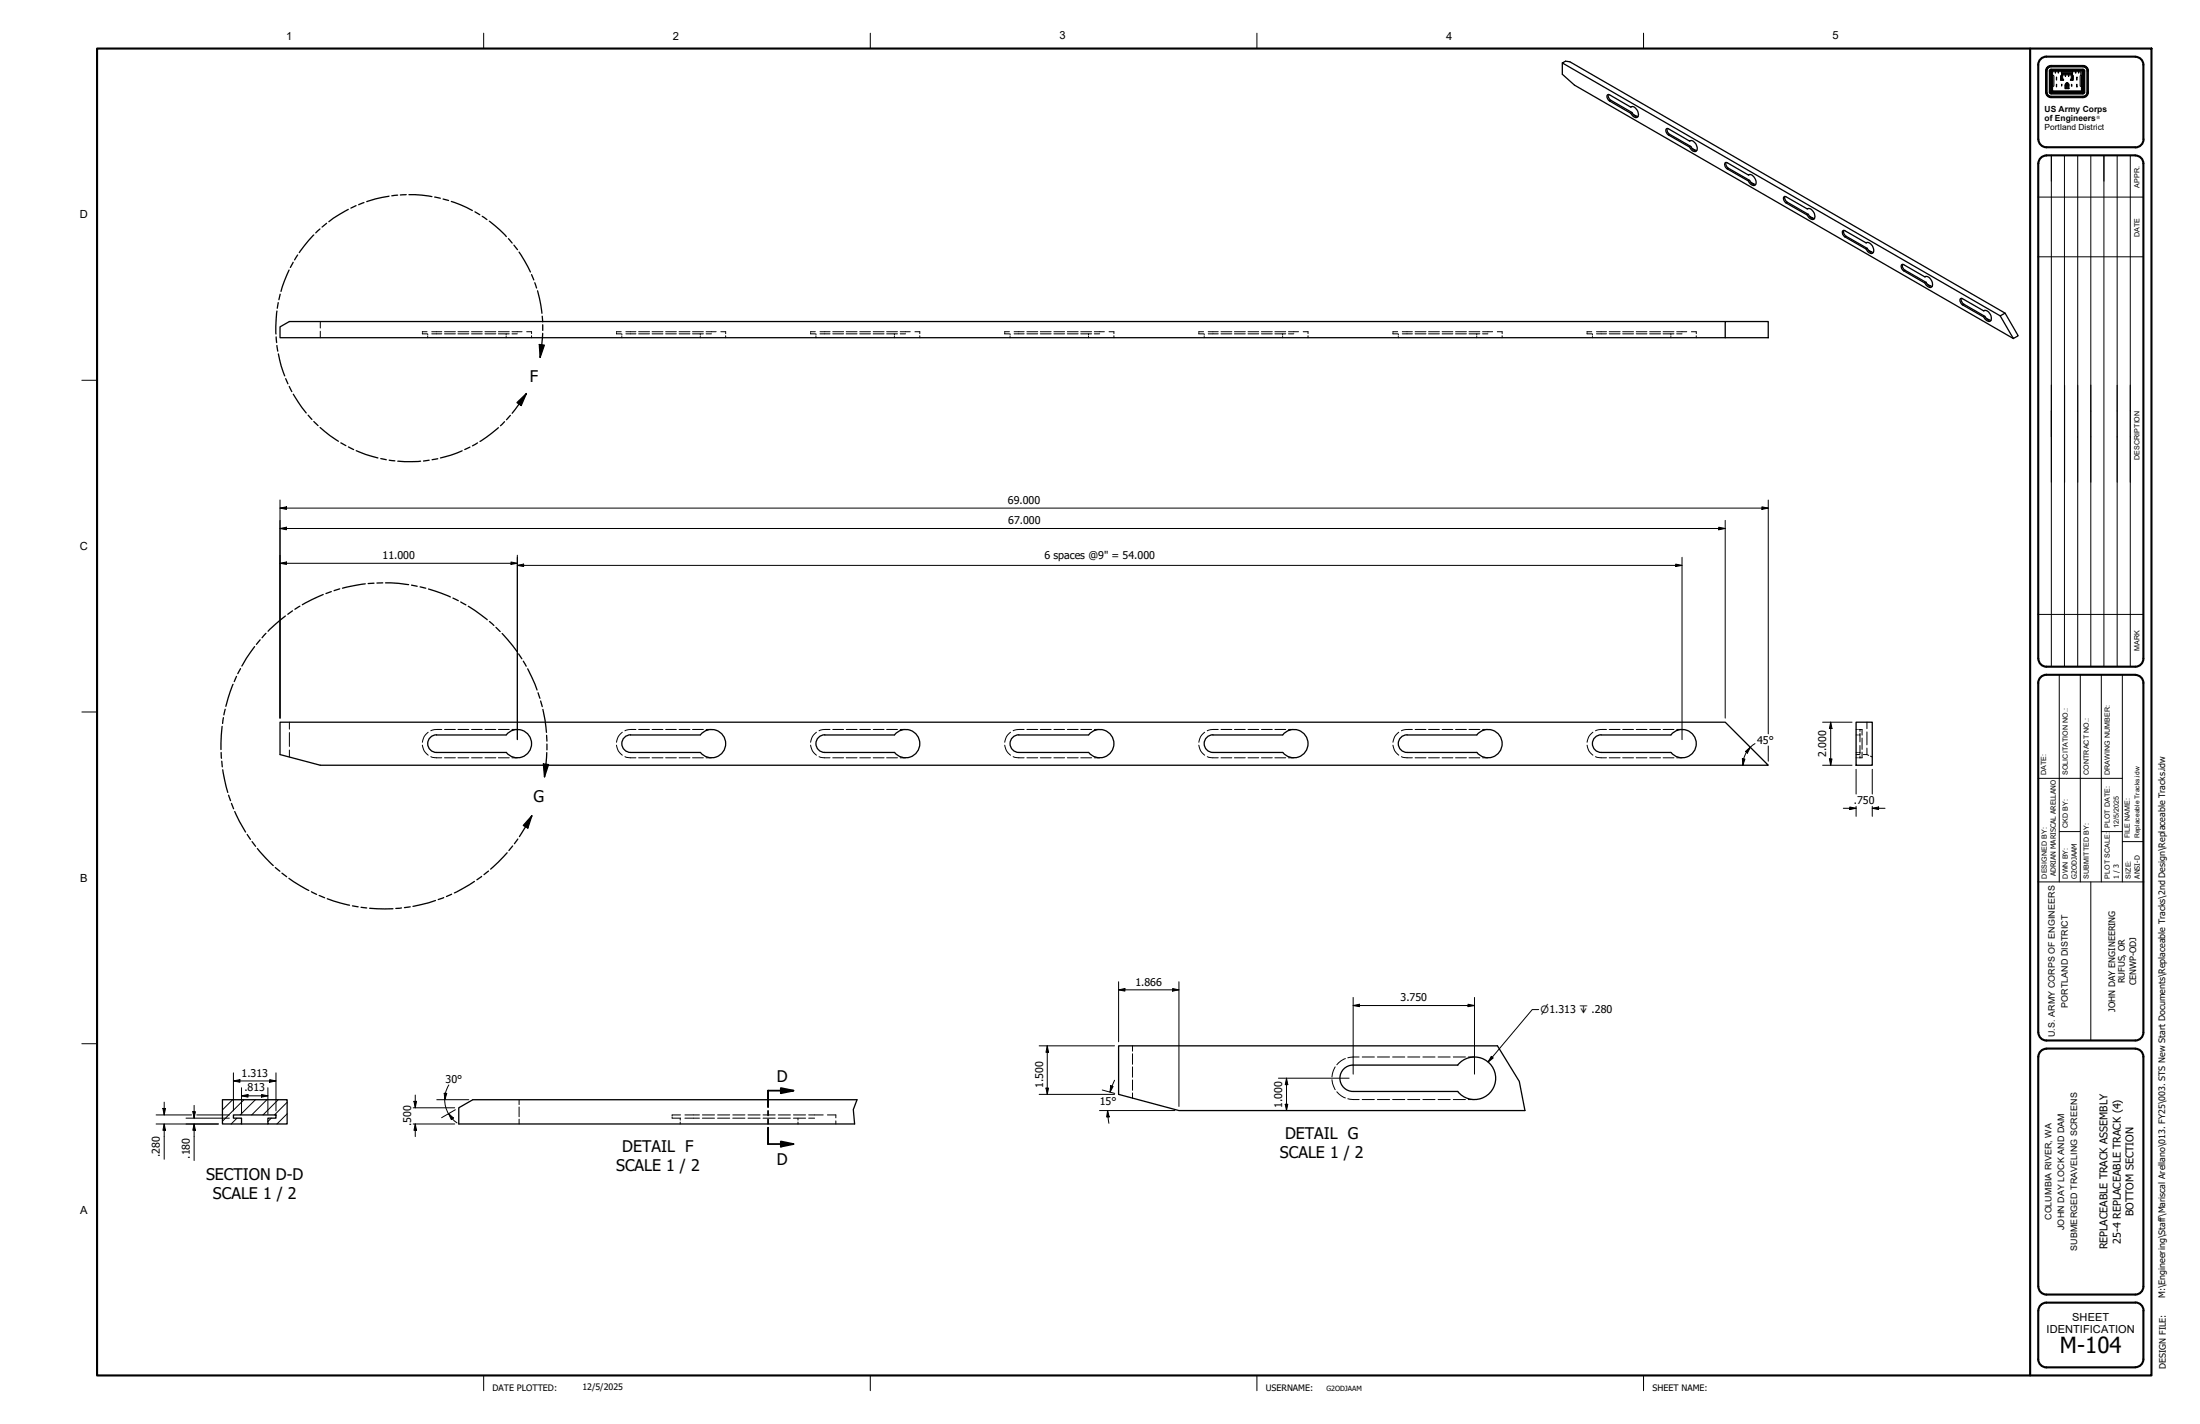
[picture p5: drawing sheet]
<svg xmlns="http://www.w3.org/2000/svg" width="864mm" height="559mm" viewBox="0 0 864 559" stroke-linecap="round" stroke-linejoin="round" font-family="sans-serif">
<!-- layer: Hatch (ANSI) -->
<path d="M91.3 431.5l-4 4M93 438.8l-2.3 2.3M95.8 431.5l-8.5 8.5M100.3 431.5l-6 6M104.8 431.5l-6 6M106.5 438.8l-1.3 1.3M109.2 431.5l-5.9 6M112.7 437.1l-4 4M112.7 432.6l-4.9 4.9" fill="none" stroke="#000" stroke-width=".39"/>
<!-- layer: Hidden (ANSI) -->
<g fill="none" stroke="#000" stroke-width=".39">
<path d="M125.7 126.2v2.5M125.7 130v2.5M165.8 130.7v.3h1.8M167.6 130.2h-1.8v.2M167.9 131v.5M167.9 132v.5M169.5 130.2h3.9M169.5 131h3.9M174.5 130.2h4.3M174.5 131h4.3M179.8 130.2h4.2M179.8 131h4.2"/>
<path d="M185.1 130.2h4.2M185.1 131h4.2M190.4 130.2h4.2M190.4 131h4.2M195.6 130.2h4.3M195.6 131h4.3M198.7 131v.5M198.7 132v.5M201 130.2h3.9M201 131h2.1M206.8 130.2h1.9v.7M208.7 131.8v.7"/>
<path d="M242 130.7v.3h1.8M243.8 130.2h-1.8v.2M244.1 131v.5M244.1 132v.5M245.7 130.2h3.9M245.7 131h3.9M250.7 130.2h4.3M250.7 131h4.3M256 130.2h4.2M256 131h4.2M261.3 130.2h4.2M261.3 131h4.2"/>
<path d="M266.6 130.2h4.2M266.6 131h4.2M271.8 130.2h4.3M271.8 131h4.3M274.9 131v.5M274.9 132v.5M277.2 130.2h3.9M277.2 131h2.1M283 130.2h1.9v.7M284.9 131.8v.7M318.2 130.7v.3h1.8M320 130.2h-1.8v.2"/>
<path d="M320.3 131v.5M320.3 132v.5M321.9 130.2h3.9M321.9 131h3.9M326.9 130.2h4.3M326.9 131h4.3M332.2 130.2h4.2M332.2 131h4.2M337.5 130.2h4.2M337.5 131h4.2M342.8 130.2h4.2M342.8 131h4.2"/>
<path d="M348 130.2h4.3M348 131h4.3M351.1 131v.5M351.1 132v.5M353.4 130.2h3.9M353.4 131h2.1M359.2 130.2h1.9v.7M361.1 131.8v.7M394.4 130.7v.3h1.8M396.2 130.2h-1.8v.2M396.5 131v.5M396.5 132v.5"/>
<path d="M398.1 130.2h3.9M398.1 131h3.9M403.1 130.2h4.3M403.1 131h4.3M408.4 130.2h4.2M408.4 131h4.2M413.7 130.2h4.2M413.7 131h4.2M419 130.2h4.2M419 131h4.2M424.2 130.2h4.3M424.2 131h4.3"/>
<path d="M427.3 131v.5M427.3 132v.5M429.6 130.2h3.9M429.6 131h2.1M435.4 130.2h1.9v.7M437.3 131.8v.7M470.6 130.7v.3h1.8M472.4 130.2h-1.8v.2M472.7 131v.5M472.7 132v.5M474.3 130.2h3.9M474.3 131h3.9"/>
<path d="M479.3 130.2h4.3M479.3 131h4.3M484.6 130.2h4.2M484.6 131h4.2M489.9 130.2h4.2M489.9 131h4.2M495.2 130.2h4.2M495.2 131h4.2M500.4 130.2h4.3M500.4 131h4.3M503.5 131v.5M503.5 132v.5"/>
<path d="M505.8 130.2h3.9M505.8 131h2.1M511.6 130.2h1.9v.7M513.5 131.8v.7M546.8 130.7v.3h1.8M548.6 130.2h-1.8v.2M548.9 131v.5M548.9 132v.5M550.5 130.2h3.9M550.5 131h3.9M555.5 130.2h4.3M555.5 131h4.3"/>
<path d="M560.8 130.2h4.2M560.8 131h4.2M566.1 130.2h4.2M566.1 131h4.2M571.4 130.2h4.2M571.4 131h4.2M576.6 130.2h4.3M576.6 131h4.3M579.7 131v.5M579.7 132v.5M582 130.2h3.9M582 131h2.1"/>
<path d="M587.8 130.2h1.9v.7M589.7 131.8v.7M623 130.7v.3h1.8M624.8 130.2h-1.8v.2M625.1 131v.5M625.1 132v.5M626.7 130.2h3.9M626.7 131h3.9M631.7 130.2h4.3M631.7 131h4.3M637 130.2h4.2M637 131h4.2"/>
<path d="M642.3 130.2h4.2M642.3 131h4.2M647.6 130.2h4.2M647.6 131h4.2M652.8 130.2h4.3M652.8 131h4.3M655.9 131v.5M655.9 132v.5M658.2 130.2h3.9M658.2 131h2.1M664 130.2h1.9v.7M665.9 131.8v.7"/>
<path d="M113.6 283.4v2.7M113.6 287.5v5.4M113.6 294.3v2.8M165.8 292.4l.1 .7a5 5 0 0 0 2.2 3.3M168.1 287.3l-.5 .5a5 5 0 0 0-1.8 3.5M169.1 296.9l1.4 .4 2.9 .1M173.4 286.3a7.7 7.7 0 0 0-4.3 .5M174.5 297.4h4.3M174.5 286.3h4.3M179.8 297.4h4.2M179.8 286.3h4.2M185.1 297.4h4.2"/>
<path d="M185.1 286.3h4.2M190.4 297.4h4.2M190.4 286.3h4.2M195.6 297.4h4.3M195.6 286.3h4.3M201 297.4h2.1M201 286.3h2.1M242 292.4l.1 .7a5 5 0 0 0 2.2 3.3M244.3 287.3l-.5 .5a5 5 0 0 0-1.8 3.5M245.3 296.9l1.4 .4 2.9 .1M249.6 286.3a7.7 7.7 0 0 0-4.3 .5M250.7 297.4h4.3"/>
<path d="M250.7 286.3h4.3M256 297.4h4.2M256 286.3h4.2M261.3 297.4h4.2M261.3 286.3h4.2M266.6 297.4h4.2M266.6 286.3h4.2M271.8 297.4h4.3M271.8 286.3h4.3M277.2 297.4h2.1M277.2 286.3h2.1M318.2 292.4l.1 .7a5 5 0 0 0 2.2 3.3"/>
<path d="M320.5 287.3l-.5 .5a5 5 0 0 0-1.8 3.5M321.5 296.9l1.4 .4 2.9 .1M325.8 286.3a7.7 7.7 0 0 0-4.3 .5M326.9 297.4h4.3M326.9 286.3h4.3M332.2 297.4h4.2M332.2 286.3h4.2M337.5 297.4h4.2M337.5 286.3h4.2M342.8 297.4h4.2M342.8 286.3h4.2M348 297.4h4.3"/>
<path d="M348 286.3h4.3M353.4 297.4h2.1M353.4 286.3h2.1M394.4 292.4l.1 .7a5 5 0 0 0 2.2 3.3M396.7 287.3l-.5 .5a5 5 0 0 0-1.8 3.5M397.7 296.9l1.4 .4 2.9 .1M402 286.3a7.7 7.7 0 0 0-4.3 .5M403.1 297.4h4.3M403.1 286.3h4.3M408.4 297.4h4.2M408.4 286.3h4.2M413.7 297.4h4.2"/>
<path d="M413.7 286.3h4.2M419 297.4h4.2M419 286.3h4.2M424.2 297.4h4.3M424.2 286.3h4.3M429.6 297.4h2.1M429.6 286.3h2.1M470.6 292.4l.1 .7a5 5 0 0 0 2.2 3.3M472.9 287.3l-.5 .5a5 5 0 0 0-1.8 3.5M473.9 296.9l1.4 .4 2.9 .1M478.2 286.3a7.7 7.7 0 0 0-4.3 .5M479.3 297.4h4.3"/>
<path d="M479.3 286.3h4.3M484.6 297.4h4.2M484.6 286.3h4.2M489.9 297.4h4.2M489.9 286.3h4.2M495.2 297.4h4.2M495.2 286.3h4.2M500.4 297.4h4.3M500.4 286.3h4.3M505.8 297.4h2.1M505.8 286.3h2.1M546.8 292.4l.1 .7a5 5 0 0 0 2.2 3.3"/>
<path d="M549.1 287.3l-.5 .5a5 5 0 0 0-1.8 3.5M550.1 296.9l1.4 .4 2.9 .1M554.4 286.3a7.7 7.7 0 0 0-4.3 .5M555.5 297.4h4.3M555.5 286.3h4.3M560.8 297.4h4.2M560.8 286.3h4.2M566.1 297.4h4.2M566.1 286.3h4.2M571.4 297.4h4.2M571.4 286.3h4.2M576.6 297.4h4.3"/>
<path d="M576.6 286.3h4.3M582 297.4h2.1M582 286.3h2.1M623 292.4l.1 .7a5 5 0 0 0 2.2 3.3M625.3 287.3l-.5 .5a5 5 0 0 0-1.8 3.5M626.3 296.9l1.4 .4 2.9 .1M630.6 286.3a7.7 7.7 0 0 0-4.3 .5M631.7 297.4h4.3M631.7 286.3h4.3M637 297.4h4.2M637 286.3h4.2M642.3 297.4h4.2"/>
<path d="M642.3 286.3h4.2M647.6 297.4h4.2M647.6 286.3h4.2M652.8 297.4h4.3M652.8 286.3h4.3M658.2 297.4h2.1M658.2 286.3h2.1M728.6 297.4h.5M728.6 286.3h.5M728.6 288.4h.5M728.6 295.3h.5M728.6 296.1h1.4"/>
<path d="M729.6 297.4h.8M729.6 286.3h.8M729.6 288.4h.5M729.6 295.3h.5M730.1 286.3v.7M730.1 287.7v3.4M730.1 292.5v3.5M730.1 296.7v.7M730.7 286.3h.2v2.2M730.9 295.1v2.3h-.2M730.9 289.6v4.5M732.9 293.6v2.5h-1.4"/>
<path d="M732.9 296.1l.7 .3M732.9 283.4v2.5M732.9 287.2v5.1M734.3 296.7l.6 .4M444.6 410.4v2.1M444.6 413.5v4.1M444.6 418.7v4M524.1 418.7l-.7 1.4-.5 2.5M528.1 415.4a7.4 7.4 0 0 0-3.3 2.4M533.5 414.8l-4.4 .3M534.7 414.8h4.8M540.7 414.8h4.8"/>
<path d="M546.7 414.8h4.7M552.6 414.8h4.7M558.5 414.8h4.8M564.5 414.8h4.8M570.5 414.8h4.7M576.4 414.8h2.4M203.8 431.5v2M203.8 434.4v3.8M203.8 439.2v1.9M263.8 438.3v.5h3.3M267 438.8v.7M267.1 437.5h-3.3v.4"/>
<path d="M268.9 437.5h5.7M268.9 438.8h5.7M275.7 437.5h4.8M275.7 438.8h4.8M281.7 437.5h4.7M281.7 438.8h4.7M287.7 437.5h4.7M287.7 438.8h4.7M293.6 437.5h4.8M293.6 438.8h4.8M299.5 437.5h4.8M299.5 438.8h4.8"/>
<path d="M305.5 437.5h4.8M305.5 438.8h4.8M311.5 437.5h4.7M311.5 438.8h4.7M313.2 438.8v.7M317.4 437.5h5.8M317.4 438.8h2.4M324.8 437.5h3.3v1.2M328.1 439.9v1.2M444.6 423.8v4.1M444.6 428.9v2.1M522.9 423.7l.1 1.3 1.1 2.6"/>
<path d="M524.8 428.4a7.4 7.4 0 0 0 3.3 2.4M529.1 431.2l4.4 .3M534.7 431.5h4.8M540.7 431.5h4.8M546.7 431.5h4.7M552.6 431.5h4.7M558.5 431.5h4.8M564.5 431.5h4.8M570.5 431.5h4.7M576.4 431.5h2.4M267 440.3v.8M313.2 440.3v.8"/>
</g>
<!-- layer: Visible (ANSI) -->
<g fill="none" stroke="#000" stroke-width=".51">
<path d="M613.3 24.7v4.4l4.7 4.3 172.3 99.4M631.4 37.1v1.1l.7 1 8.5 4.9M640.1 42a2.43 2.43 0 0 1 3 2.6 1.23 1.23 0 0 1-.8 1.6 1.23 1.23 0 0 1-1.5-.9l-.7-.8M640.5 41.8l-.4 .2-8.3-4.8a.81 .81 0 0 0-1 .3 .81 .81 0 0 0 .2 1.1l.8 1 8.3 4.9M640.6 44.1l1.3 1.6M640.6 44.1l-.5 .4M641 44.8l2 .9M654.5 50.4l.1 1.4 .6 .8 8.5 4.9M663.3 55.4a2.13 2.13 0 0 1 2.8 1.9 1.33 1.33 0 0 1-.3 2.1 1.33 1.33 0 0 1-2-.7l-.5-1M663.5 55.2l-.2 .2-8.4-4.9a.81 .81 0 0 0-1 .4 .81 .81 0 0 0 .2 1l.8 1.1 8.4 4.7 .4-.2M663.7 57.5l1.3 1.5M664.1 58.2l2 .9"/>
<path d="M677.5 63.8v1l.8 1.1 8.5 4.9M686.4 68.7a2.13 2.13 0 0 1 2.8 1.9 1.24 1.24 0 0 1 .1 1.6 1.24 1.24 0 0 1-1.6 .4l-.8-.6-.5-.9M686.6 68.5l-.2 .2-8.3-4.8a.75 .75 0 0 0-1 .1 .75 .75 0 0 0 0 1l1 1.3 8.3 4.8 .4-.3M686.8 70.8l1.3 1.5M687.3 71.5l1.9 .9M700.7 77.1v1.1l.7 1 8.5 4.9M709.4 82a2.74 2.74 0 0 1 3 3.2 1.11 1.11 0 0 1-.9 1 1.11 1.11 0 0 1-1.2-.6l-.9-1.2M709.7 81.9l-.3 .1-8.3-4.8a.81 .81 0 0 0-1.1 .3 .81 .81 0 0 0 .3 1.1l.8 1 8.3 4.8 .5-.3M709.9 84.1l1.3 1.6M710.3 84.8l2 .9M723.8 90.4v1.4l.7 .8 8.5 4.9M732.5 95.3a2.72 2.72 0 0 1 3 3.3 1.13 1.13 0 0 1-.9 .9 1.13 1.13 0 0 1-1.2-.6l-.9-1.2"/>
<path d="M732.8 95.2l-.3 .1-8.3-4.7a.73 .73 0 0 0-.9 .1 .73 .73 0 0 0 0 .9l.9 1.4 8.3 4.7 .5-.2M733 97.5l1.3 1.5M733.4 98.2l1.9 .9M746.8 103.8v1l.8 1.1 8.5 4.9M755.6 108.6a2.66 2.66 0 0 1 3 3.3 1.09 1.09 0 0 1-1 1 1.09 1.09 0 0 1-1.1-.7l-.9-1.1M755.9 108.5l-.3 .1-8.3-4.7a.72 .72 0 0 0-1 .1 .72 .72 0 0 0 .1 1l.9 1.3 8.3 4.8 .5-.3M756.1 110.8l1.3 1.5M756.5 111.5l1.9 .9M769.9 117.1v1.1l.8 1.1 8.4 4.8M677.2 126.2h16.9v6.3h-16.9zM677.2 126.2h-563.6l-3.7 2.1v4.2h567.3M778.7 122a2.66 2.66 0 0 1 3 3.2 1.09 1.09 0 0 1-.9 1 1.09 1.09 0 0 1-1.2-.7l-.9-1.1"/>
<path d="M779 121.9l-.3 .1-8.3-4.8a.78 .78 0 0 0-1.1 .3 .78 .78 0 0 0 .3 1.1l.8 1 8.3 4.8 .4-.3M779.1 124.1l1.4 1.6M779.6 124.8l1.9 .9M785.2 124l1.9-1.1 5.1 8.9-1.9 1zM787.1 122.9l-170.8-98.6-1.7-.3-1.3 .7 171.9 99.3M109.9 283.4h567.3l16.9 16.9h-568.4l-15.8-4.2zM171.4 288.4a3.5 3.5 0 0 0-3.5 3.4 3.5 3.5 0 0 0 3.4 3.5h27.4a5.6 5.6 0 0 0 8.2 .6 5.6 5.6 0 0 0 0-8.2 5.6 5.6 0 0 0-8.2 .7h-27.4M247.5 288.4h27.4M247.5 295.3h27.4M247.6 288.4a3.5 3.5 0 0 0-3.5 3.4 3.5 3.5 0 0 0 3.5 3.5M274.9 288.4a5.6 5.6 0 0 1 8.2-.7 5.6 5.6 0 0 1 0 8.2 5.6 5.6 0 0 1-8.2-.6M323.8 288.4a3.5 3.5 0 0 0-3.5 3.4 3.5 3.5 0 0 0 3.5 3.5h27.3a5.6 5.6 0 0 0 8.1 .7 5.6 5.6 0 0 0 .1-8.2 5.6 5.6 0 0 0-8.2 .6h-27.4"/>
<path d="M399.9 288.4h27.4M400 288.4a3.5 3.5 0 0 0-3.5 3.4 3.5 3.5 0 0 0 3.5 3.5h27.3M427.3 288.4a5.6 5.6 0 0 1 8.2-.7 5.6 5.6 0 0 1 0 8.2 5.6 5.6 0 0 1-8.2-.6M476.2 288.4a3.5 3.5 0 0 0-3.5 3.4 3.5 3.5 0 0 0 3.5 3.5h27.3a5.6 5.6 0 0 0 8.1 .7 5.6 5.6 0 0 0 .1-8.2 5.6 5.6 0 0 0-8.2 .6h-27.4M552.3 288.4h27.4M552.4 288.4a3.5 3.5 0 0 0-3.5 3.4 3.5 3.5 0 0 0 3.5 3.5h27.3M579.7 288.4a5.6 5.6 0 0 1 8.2-.7 5.6 5.6 0 0 1 0 8.2 5.6 5.6 0 0 1-8.2-.6M628.5 288.4h27.4M628.6 288.4a3.5 3.5 0 0 0-3.5 3.4 3.5 3.5 0 0 0 3.5 3.5h27.3M655.9 288.4a5.6 5.6 0 0 1 8.2-.7 5.6 5.6 0 0 1 0 8.2 5.6 5.6 0 0 1-8.2-.6M728.6 283.4h6.3v16.9h-6.3zM531.1 418a5.2 5.2 0 0 0-5.1 5.1 5.2 5.2 0 0 0 5.1 5.2"/>
<path d="M531.2 418h41a8.4 8.4 0 0 1 12.2-1 8.4 8.4 0 0 1 0 12.3 8.4 8.4 0 0 1-12.2-1h-41M587.8 410.4h-148.7v19.1l23.7 6.3h135.8M87.3 431.5h25.4v9.6h-7.5v-2.3h3.1v-1.3h-16.7v1.3h3.2v2.3h-7.5zM336.4 431.5h-150.8l-5.5 3.2v6.4h155.4M94.8 441.1h10.4"/>
</g>
<!-- layer: Visible Narrow (ANSI) -->
<g fill="none" stroke="#000" stroke-width=".39">
<path d="M632.3 39.4l-.5 .2M642.2 45.5l-.3 .2M655.4 52.7l-.5 .3M665.3 58.9l-.3 .1M678.5 66l-.4 .3M688.4 72.2l-.3 .1M701.6 79.4l-.5 .2M711.5 85.5l-.3 .2M724.7 92.7l-.5 .3M734.6 98.8l-.3 .2M747.8 106l-.5 .3M757.7 112.1l-.3 .2"/>
<path d="M770.9 119.4l-.5 .2M780.7 125.5l-.2 .2"/>
</g>
<!-- layer: Break Line (ANSI) -->
<path d="M587.8 410.4l8.6 14 2.2 11.4M336.4 431.5l-1.4 3.9 .5 5.7" fill="none" stroke="#000" stroke-width=".51"/>
<!-- layer: Detail Boundary (ANSI) -->
<g fill="none" stroke="#000" stroke-width=".51">
<path d="M142.9 79.5l-2.1 .8M152.7 77l-5.3 1-3.4 1.1M156.1 76.6l-2.3 .2M159.4 76.4l-2.2 .1M160.5 76.4l5.1 .2 3.9 .6M170.6 77.3l2.2 .5M173.9 78.1l2.2 .6M177.2 79.1l3.6 1.3 4.6 2.2M123.2 92.2l-2.1 2.2-3.6 4.7M125.6 89.9l-1.6 1.5M128.2 87.6l-1.8 1.5M136.7 82.2l-5.9 3.5-1.7 1.3"/>
<path d="M139.8 80.7l-2.1 1M186.4 83.1l1.9 1.2M189.3 84.9l1.8 1.3M192.1 86.8l4.1 3.4 2.6 2.6M199.6 93.7l1.4 1.7M201.7 96.2l1.4 1.8M203.8 98.9l4.4 7.8M109.2 118.7l-.4 2.3M110 115.4l-.5 2.2M113.5 106l-1.8 4.1-1.4 4.3M115.1 102.9l-1.1 2.1M116.8 100.1l-1.2 1.9"/>
<path d="M208.7 107.8l.8 2.1M209.9 110.9l.7 2.1M211 114.1l1.7 8.8M108.4 132.2l.2 2.2M108.7 135.6l.3 2.2M108.7 122l-.4 9.1M109.3 138.9l1.1 4.7 1.4 3.9M211.7 135.2l2 .2-1.7 4.9zM212.9 124.1l.1 2.2M213 127.4v2.3M213 130.8l-1 9.5M112.1 148.6l.9 2"/>
<path d="M113.5 151.6l1.1 2.1M115.1 154.7l5.1 7.4M202.9 158l3.7-3.6-2 4.7zM206.6 154.4l-5.6 7.8M121 162.9l1.4 1.7M123.2 165.4l1.6 1.6M125.7 167.8l3.9 3.2 3.2 2.2M133.8 173.8l2 1.1M136.8 175.4l2 1M139.8 176.8l3.6 1.5 4.9 1.4M149.5 180l2.1 .4M181.4 176.9l-4.4 1.7-4.1 1.1"/>
<path d="M184.5 175.5l-2.1 .9M187.5 173.8l-2 1.1M195.6 167.8l-7.2 5.4M198.1 165.5l-1.6 1.6M200.3 163l-1.5 1.7M152.8 180.6l2.2 .2M156.1 181h9M168.5 180.6l-2.3 .3M171.8 180l-2.2 .4M114.8 239.7l-1.8 1.3M117.7 237.9l-1.9 1.2M126.9 233.3l-8.2 4"/>
<path d="M130 232.2l-2 .7M133.3 231.1l-2.2 .7M143.4 229.1l-9 1.7M146.8 228.9l-2.3 .1M150.2 228.7l-2.2 .1M151.3 228.7l5.2 .2 3.9 .5M161.5 229.6l2.3 .5M164.9 230.3l2.2 .5M168.2 231.1l8.6 3.2M177.8 234.7l2.1 1M180.8 236.2l2.1 1.2M183.8 237.9l7.5 5.3"/>
<path d="M99.9 253.7l-5 7.7M102.1 251.1l-1.5 1.8M104.4 248.5l-1.5 1.8M112 241.7l-6.8 6M192.2 243.9l1.7 1.5M194.7 246.2l1.6 1.6M197.1 248.6l5.8 7.1M203.6 256.6l1.3 1.9M205.4 259.5l1.2 1.9M88.4 278.3l-.5 2.2M91.5 268.5l-2.9 8.7M92.8 265.4l-.9 2.1"/>
<path d="M94.4 262.4l-1.1 2M207.1 262.4l3.7 8.4M211.2 271.8l.8 2.2M212.2 275.1l.7 2.2M213.1 278.4l1.4 9M86.8 295.3l.1 2.3M87.1 298.7l.1 2.2M87.2 285.1l-.5 9M87.7 281.6l-.3 2.3M213.3 299.8l2 .2-1.6 4.9zM214.6 288.5l.1 2.3M214.6 295.3l-.9 9.6"/>
<path d="M214.7 292v2.3M87.4 302.1l2 8.9M89.7 312l.8 2.2M90.9 315.3l.8 2.1M92.1 318.5l4.3 8M97 327.5l1.3 1.9M98.9 330.3l1.4 1.8M101 333l6.3 6.7M199.1 334.6l-6.5 6.5M201.2 332l-1.4 1.8M203.3 329.2l-1.4 1.9M208.8 320.1l-1.6 4.8-1.8-1z"/>
<path d="M208.8 320.1l-4.9 8.2M108.1 340.4l1.8 1.5M110.7 342.6l1.8 1.4M113.4 344.7l7.8 4.7M122.2 349.9l2.1 1.1M125.3 351.4l2.1 .9M128.5 352.7l8.7 2.5M138.4 355.5l2.2 .4M141.7 356l2.3 .3M145.1 356.4l9.1 .2M157.6 356.3l-2.2 .2M161 355.9l-2.3 .3"/>
<path d="M170.9 353.4l-8.8 2.3M174.2 352.2l-2.2 .8M177.3 350.9l-2 .9M186.2 345.9l-7.8 4.5M189 343.9l-1.8 1.3M191.8 341.8l-1.8 1.4"/>
</g>
<g fill="#000">
<path d="M211.7 135.2l2 .2-1.7 4.9z" fill-rule="evenodd"/>
<path d="M202.9 158l3.7-3.6-2 4.7z" fill-rule="evenodd"/>
<path d="M213.3 299.8l2 .2-1.6 4.9z" fill-rule="evenodd"/>
<path d="M208.8 320.1l-1.6 4.8-1.8-1z" fill-rule="evenodd"/>
</g>
<!-- layer: Section Line (ANSI) -->
<path d="M301.5 435.9v1.8M301.5 439.2v1.8M306.5 427l5 1-5 1zM311.5 428h-10v6.4M301.5 442.5v6.4h10M306.5 447.9l5 1-5 1.1z" fill="none" stroke="#000" stroke-width=".7"/>
<g fill="#000">
<path d="M306.5 427l5 1-5 1z" fill-rule="evenodd"/>
<path d="M306.5 447.9l5 1-5 1.1z" fill-rule="evenodd"/>
</g>
<!-- layer: Castle -->
<g fill="none" stroke="#000" stroke-width=".39">
<path d="M803 36.2l.6 1.5 1.5 .7M803 27.8v8.4M803.1 27.8v8.4M803.1 36.2l.6 1.4 1.4 .6M803.3 27.8v8.9l.9 1.1 .9 .2M803.4 27.8l.1 8.8 .8 1.1 .8 .2M803.6 27.8v8.4l.3 .9 1.2 .6M804.4 27.8v8.4l.2 .5 .5 .2M804.5 27.8v8.4l.6 .6M804.7 27.8v8.4l.4 .4M804.9 27.8v8.4l.2 .2M805.1 27.8v8.5"/>
<path d="M805.1 27.7v.1M805.1 27.6l-.2 .2M805.1 27.4l-.4 .4M805.1 27.2l-.6 .6M805.1 27.1l-.5 .2-.2 .5M805.1 26.3l-.9 .3-.6 1.2M805.1 26.1l-1.2 .5-.5 1.2M805.1 26l-1.3 .5-.5 1.3M805.1 25.8l-1.4 .6-.6 1.4M805.1 25.7l-1.5 .6-.6 1.5M805.2 27.7l12.6 .1M805.2 27.6h12.5l.2 .2"/>
<path d="M805.2 27.4h12.5l.4 .4M805.2 27.2h12.5l.6 .6M805.2 27.1h12.5l.5 .2 .2 .5M805.2 26.3h12.5l1.2 .6 .3 .9M805.2 26.1h12.5l1.2 .5 .5 1.2M805.2 26h12.5l1.3 .5 .5 1.3M805.2 25.8l13 .1 1.2 .9 .3 1M805.2 25.7h13l1.3 1 .3 1.1M805.2 38.2h12.4M805.3 27.8v8.3h12.2v-8.3M805.4 27.8v8.1h11.9v-8.1M805.5 27.7h3.7l-.3 3.6h.9l-.3-.6v-1.6h3.7l-.2 2.2h.8l-.2-3.5h3.7v1.5l-.3 .5v4l.4 .3v1.7h-11.8l.2-6-.3-.5z"/>
<path d="M805.6 29.7v4.2M805.8 28.1h1v.6l.1-.6h1v.6l.1-.6h1.2l-.3 3.5h1.2v-.5l-.4-.2v-1.5h1v.6l.1-.6h1.2v.6l.1-.6h1v1.5l-.4 .7h1.1l-.2-3.5h1.1v.6l.2-.6h1v.6l.1-.6h.8l-.3 5.7 .6 .2v1.7h-11.3v-1.6l.5-.4v-3.9l-.5-.4zM805.8 29.8v4M807.2 33.1l.1 1zM807.2 30.3l.1 1.1zM809.2 29.8v1.3h.3l-.3-.2M809.2 33.1l.2 .7zM809.5 28.1h3.8M809.5 29h3.8M809.5 28.8h3.8M809.5 28.7h3.8M809.5 28.6h3.8"/>
<path d="M809.5 28.3h3.8M809.5 28h3.8M810.6 33.3h1.6v1.5h-1.6zM810.6 33.3a.81 .81 0 0 1 .9-.9 .81 .81 0 0 1 .7 1M810.8 33.3v1.5M811 33.3v1.5M811.1 34.8l.1-1.5 .2-.4 .3 1.9M811.4 32.8l.4 .6v1.4M811.4 32.5l-.6 .8M811.4 32.6l.6 .5v1.7M811.4 32.7l-.4 .6M811.5 33.4l-.1 1.4"/>
<path d="M813.1 33.1l.2 .7zM813.6 29.8v1.3h-.4l.4-.2M815.1 30.3l.2 1.1zM815.1 33.1l.2 1zM817.1 29.8v4M817.2 29.7v4.2M817.8 27.8v8.5h-12.6M817.9 27.8v8.4M817.9 36.2l-.2 .2h-12.5M818.1 27.8l-.2 8.7-12.7 .1M818.2 27.8v8.4M818.3 36.2l-.6 .6h-12.5"/>
<path d="M818.4 27.8v8.4l-.2 .5-.5 .2h-12.5M819.2 27.8v8.4l-.6 1.2-.9 .3h-12.5M819.3 27.8v8.4M819.4 36.2l-.5 1.2-1.2 .5h-12.5M819.5 27.8v8.4l-.2 .9-.7 .7-.9 .2h-12.5M819.7 27.8l-.1 8.9-.9 1.2-1 .3M819.8 27.8v8.4l-.3 1.1-.7 .8-1.1 .3h-12.5"/>
</g>
<!-- layer: 0 -->
<path d="M38.1 19h806.4v520.8h-806.4zM796.9 19v520.8" fill="none" stroke="#000" stroke-width=".83"/>
<!-- layer: G-ANNO-TTLB -->
<g fill="none" stroke="#000" stroke-width=".39">
<path d="M189.9 13v6M341.6 13v6M493.4 13v6M645.2 13v6M805.2 61v10.1M825.9 61v10.1M32.1 149.2h6M805.2 151.1v20.3M810.5 151.1v38.1M815.6 151.1v38.1M820.7 151.1v38.1M831.1 151.1v38.1"/>
<path d="M836.2 151.1v38.1M805.2 161.3v27.9M32.1 279.4h6M808.4 264.8v81.3M816.6 264.8v81.3M824.9 264.8v81.3M833.1 264.8v81.3M808.4 326.3h8.2M824.9 326.3h8.2M833.1 330.3h8.3M799.9 346.1h41.7M820.7 346.1v62.2"/>
<path d="M32.1 409.6h6M189.9 539.8v5.9M341.6 539.8v5.9M493.4 539.8v5.9M645.2 539.8v5.9"/>
</g>
<g fill="none" stroke="#000" stroke-width=".83">
<path d="M803.3 22.2h34.9M803.3 22.2a3.2 3.2 0 0 0-3.2 3.2v29.2M838.2 22.3a3.1 3.1 0 0 1 3.2 3.1v29.2M800.2 54.6a3.1 3.1 0 0 0 3.1 3.2M841.4 54.6a3.2 3.2 0 0 1-3.2 3.2h-34.9M800.1 64.1v194.3M803.3 61h34.9M803.3 61a3.1 3.1 0 0 0-3.1 3.2M838.2 61a3.1 3.1 0 0 1 3.2 3.2v194.2a3.1 3.1 0 0 1-3.2 3.2h-34.9M800.2 258.5a3.1 3.1 0 0 0 3.1 3.1M803.3 264.8h34.9M803.3 264.8a3.2 3.2 0 0 0-3.2 3.2v137.1"/>
<path d="M838.2 264.9a3.1 3.1 0 0 1 3.2 3.1v137.1M800.1 414.7v90.1M800.2 405.2a3.1 3.1 0 0 0 3.1 3.1M803.3 411.5h34.9M803.3 411.5a3.1 3.1 0 0 0-3.1 3.2M838.2 411.5a3.1 3.1 0 0 1 3.2 3.2M841.4 405.2a3.1 3.1 0 0 1-3.2 3.1h-34.9M841.4 414.7v90.2a3.1 3.1 0 0 1-3.2 3.1h-34.9M800.1 514.3v19.1a3.2 3.2 0 0 0 3.2 3.2M800.2 504.9a3.1 3.1 0 0 0 3.1 3.1M803.3 511.2h34.9M803.3 511.2a3.1 3.1 0 0 0-3.1 3.1"/>
<path d="M838.2 511.1a3.1 3.1 0 0 1 3.2 3.2v19.1a3.1 3.1 0 0 1-3.2 3.1M803.3 536.6h34.9"/>
</g>
<!-- layer: G-ANNO-TTBL -->
<path d="M800.1 77.3h41.3M805.2 61v200.6M810.4 61v200.6M815.6 61v200.6M820.7 61v200.6M825.9 61v200.6M831.1 61v200.6M836.2 61v200.6M799.9 100.8h41.3M799.9 241.1h41.3M800.1 305.4h33" fill="none" stroke="#000" stroke-width=".39"/>
<!-- layer: Dimension (ANSI) -->
<g fill="none" stroke="#000" stroke-width=".39">
<path d="M109.9 199.4l2.6-.5v1zM109.9 196.2v85.6M109.9 199.4h584.2M691.6 198.9l2.5 .5-2.5 .5zM694.1 196.2v91.8M109.9 207.4l2.6-.5v1zM109.9 207.4h567.3M203.1 217.9v72.4M660.3 218.7v71.6M674.7 206.9l2.5 .5-2.5 .5zM677.2 204.2v77.6M109.9 221l2.6-.5v1z"/>
<path d="M109.9 221h93.2M200.6 220.5l2.5 .5-2.5 .5zM203.1 221.9l2.4-.5v.9zM203.1 221.9h457.2M657.8 221.4l2.5 .5-2.5 .4zM684 297.8l1 .1-.9 2.4zM685.2 294.9l1.9-1.7-1.2 2.3zM688.9 291.8l-1.8 1.4-1.6 2-1 2.6-.4 2.5M694.1 292.7v6M715.5 283.4h11.5M718.1 297.8h1l-.5 2.5zM718.6 283.4l.5 2.5h-1z"/>
<path d="M718.6 283.4v16.9M715.5 300.3h11.5M723.6 317.2h5M726.1 316.7l2.5 .5-2.5 .5zM728.6 301.9v9.7M728.6 316.4v4M734.9 317.2l2.5-.5v1zM734.9 317.2h5.1M734.9 301.9v9.7M734.9 316.4v4M439.1 388.4l2.5-.5v1zM439.1 388.4h23.7"/>
<path d="M439.1 385.3v23.5M460.3 387.9l2.5 .5-2.5 .5zM462.8 385.3v48.9M531.2 394.6l2.5-.5v.9zM531.2 394.6h47.6M531.2 391.4v30.1M576.3 394.1l2.5 .5-2.5 .4zM578.8 391.4v30.1M407.9 410.4h29.6M411.1 410.4l.5 2.5h-1zM411.1 410.4v19.1M61.3 437.5h13.9"/>
<path d="M63.9 435h1.1l-.5 2.5zM64.5 432.5v5M73 438.8h17M75.7 436.2h1l-.5 2.6zM76.2 433.8v5M77.2 437.5h12.8M91.6 424.2l2.6-.5v1zM91.6 424.2h16.7M91.6 421v14.9M94.8 430l2.5-.5v1zM94.8 430h10.4M94.8 426.8v10.4"/>
<path d="M102.7 429.5l2.5 .5-2.5 .5zM105.2 426.8v10.4M105.9 423.7l2.4 .5-2.4 .5zM108.3 421v14.9M162.2 434.7h16.3M162.5 432.2h1l-.5 2.5zM163 429.7v5M171.4 431.5h12.6M174.4 429l1 .1-.8 2.4zM176.1 437l1.9 1.7-.8 .7zM176.2 425.7l-1.2 2.7-.4 3.1a11 11 0 0 0 1.4 5.5l1.5 2 1.9 1.7M178.8 435.5l-5.4 3.1"/>
<path d="M407.9 429.5h29.6M410.6 427h1l-.5 2.5zM431.6 435.8h29.6M432.7 427.7l4.9 1.4M434.8 435.8l.6 2.5h-1zM434.8 435.8l.1 2.5M435 438.3l.3 2.5M436 426l.9 .3-1.2 2.3zM437.5 423.9l-1.8 4.7M501.8 423.1h27.8M504.5 433.3h1l-.5 2.5zM505 423.1l.5 2.5h-1z"/>
<path d="M505 423.1v12.7M61.3 441.1h24.4M64.5 441.1l.5 2.4h-1.1zM64.5 441.1v13.8M76.2 441.1l.5 2.4h-1zM76.2 441.1v14.3M162.2 441.1h16.3M163 441.1l.5 2.4h-1zM163 441.1v4.9"/>
</g>
<g fill="#000">
<path d="M109.9 199.4l2.6-.5v1z" fill-rule="evenodd"/>
<path d="M691.6 198.9l2.5 .5-2.5 .5z" fill-rule="evenodd"/>
<path d="M109.9 207.4l2.6-.5v1z" fill-rule="evenodd"/>
<path d="M674.7 206.9l2.5 .5-2.5 .5z" fill-rule="evenodd"/>
<path d="M109.9 221l2.6-.5v1z" fill-rule="evenodd"/>
<path d="M200.6 220.5l2.5 .5-2.5 .5z" fill-rule="evenodd"/>
<path d="M203.1 221.9l2.4-.5v.9z" fill-rule="evenodd"/>
<path d="M657.8 221.4l2.5 .5-2.5 .4z" fill-rule="evenodd"/>
<path d="M684 297.8l1 .1-.9 2.4z" fill-rule="evenodd"/>
<path d="M685.2 294.9l1.9-1.7-1.2 2.3z" fill-rule="evenodd"/>
<path d="M718.1 297.8h1l-.5 2.5z" fill-rule="evenodd"/>
<path d="M718.6 283.4l.5 2.5h-1z" fill-rule="evenodd"/>
<path d="M726.1 316.7l2.5 .5-2.5 .5z" fill-rule="evenodd"/>
<path d="M734.9 317.2l2.5-.5v1z" fill-rule="evenodd"/>
<path d="M439.1 388.4l2.5-.5v1z" fill-rule="evenodd"/>
<path d="M460.3 387.9l2.5 .5-2.5 .5z" fill-rule="evenodd"/>
<path d="M531.2 394.6l2.5-.5v.9z" fill-rule="evenodd"/>
<path d="M576.3 394.1l2.5 .5-2.5 .4z" fill-rule="evenodd"/>
<path d="M411.1 410.4l.5 2.5h-1z" fill-rule="evenodd"/>
<path d="M63.9 435h1.1l-.5 2.5z" fill-rule="evenodd"/>
<path d="M75.7 436.2h1l-.5 2.6z" fill-rule="evenodd"/>
<path d="M91.6 424.2l2.6-.5v1z" fill-rule="evenodd"/>
<path d="M94.8 430l2.5-.5v1z" fill-rule="evenodd"/>
<path d="M102.7 429.5l2.5 .5-2.5 .5z" fill-rule="evenodd"/>
<path d="M105.9 423.7l2.4 .5-2.4 .5z" fill-rule="evenodd"/>
<path d="M162.5 432.2h1l-.5 2.5z" fill-rule="evenodd"/>
<path d="M174.4 429l1 .1-.8 2.4z" fill-rule="evenodd"/>
<path d="M176.1 437l1.9 1.7-.8 .7z" fill-rule="evenodd"/>
<path d="M410.6 427h1l-.5 2.5z" fill-rule="evenodd"/>
<path d="M434.8 435.8l.6 2.5h-1z" fill-rule="evenodd"/>
<path d="M436 426l.9 .3-1.2 2.3z" fill-rule="evenodd"/>
<path d="M504.5 433.3h1l-.5 2.5z" fill-rule="evenodd"/>
<path d="M505 423.1l.5 2.5h-1z" fill-rule="evenodd"/>
<path d="M64.5 441.1l.5 2.4h-1.1z" fill-rule="evenodd"/>
<path d="M76.2 441.1l.5 2.4h-1z" fill-rule="evenodd"/>
<path d="M163 441.1l.5 2.4h-1z" fill-rule="evenodd"/>
</g>
<!-- layer: Symbol (ANSI) -->
<path d="M604 396.2h-2.5l-17.4 20.6M585.4 414.5l.8 .7-2.1 1.6z" fill="none" stroke="#000" stroke-width=".39"/>
<path d="M585.4 414.5l.8 .7-2.1 1.6z" fill-rule="evenodd" fill="#000"/>
<text font-size="8.7" x="808.6" y="531.1">M-104</text>
<g font-size="6.3">
<text x="208" y="149.7">F</text>
<text x="209.5" y="314.8">G</text>
<text x="305" y="424.5">D</text>
<text x="504.4" y="447">DETAIL G</text>
<text x="244.3" y="452.1">DETAIL F</text>
<text x="502.4" y="454.5">SCALE 1 / 2</text>
<text x="241.8" y="459.7">SCALE 1 / 2</text>
<text x="305" y="457">D</text>
<text x="80.9" y="463">SECTION D-D</text>
<text x="83.6" y="470.5">SCALE 1 / 2</text>
</g>
<g font-size="4.4">
<text x="112.3" y="15.6">1</text>
<text x="264.1" y="15.6">2</text>
<text x="415.9" y="15.5">3</text>
<text x="567.6" y="15.6">4</text>
<text x="719.4" y="15.5">5</text>
<text x="31.4" y="85.7">D</text>
<text x="31.4" y="215.9">C</text>
<text x="31.5" y="346.1">B</text>
<text x="31.5" y="476.2">A</text>
</g>
<g font-size="4.3">
<text x="813.4" y="518.3">SHEET</text>
<text x="803.4" y="523">IDENTIFICATION</text>
</g>
<g font-size="4.2">
<text x="395.7" y="197.7">69.000</text>
<text x="395.7" y="205.7">67.000</text>
<text x="150.2" y="219.3">11.000</text>
<text x="410" y="219.4">6 spaces @9&quot; = 54.000</text>
<text x="689.7" y="291.9">45°</text>
<text x="716.9" y="297.1" transform="rotate(-90 716.9 297.1)">2.000</text>
<text x="727.7" y="315.5">.750</text>
<text x="445.7" y="386.8">1.866</text>
<text x="549.8" y="392.9">3.750</text>
<text x="94.8" y="422.5">1.313</text>
<text x="174.9" y="424.9">30°</text>
<text x="95.9" y="428.3">.813</text>
<text x="409.4" y="427" transform="rotate(-90 409.4 427)">1.500</text>
<text x="431.7" y="433.7">15°</text>
<text x="503.4" y="434.7" transform="rotate(-90 503.4 434.7)">1.000</text>
<text x="161.4" y="442" transform="rotate(-90 161.4 442)">.500</text>
<text x="62.8" y="454.1" transform="rotate(-90 62.8 454.1)">.280</text>
<text x="74.5" y="454.7" transform="rotate(-90 74.5 454.7)">.180</text>
<text x="837.5" y="477.1" transform="rotate(-90 837.5 477.1)">BOTTOM SECTION</text>
<text x="827.3" y="490.3" transform="rotate(-90 827.3 490.3)">REPLACEABLE TRACK ASSEMBLY</text>
<text x="832.5" y="488" transform="rotate(-90 832.5 488)">25-4 REPLACEABLE TRACK (4)</text>
</g>
<text font-size="3.9" x="604.8" y="397.7">⌀1.313 ↧ .280</text>
<g font-size="3.5">
<text x="834.1" y="385.8" transform="rotate(-90 834.1 385.8)">RUFUS, OR</text>
<text x="838.5" y="386.7" transform="rotate(-90 838.5 386.7)">CENWP-ODJ</text>
<text x="811.7" y="395.5" transform="rotate(-90 811.7 395.5)">PORTLAND DISTRICT</text>
<text x="830.3" y="397" transform="rotate(-90 830.3 397)">JOHN DAY ENGINEERING</text>
<text x="806.6" y="407" transform="rotate(-90 806.6 407)">U.S. ARMY CORPS OF ENGINEERS</text>
<text x="805.2" y="478.8" transform="rotate(-90 805.2 478.8)">COLUMBIA RIVER, WA</text>
<text x="810.3" y="482.7" transform="rotate(-90 810.3 482.7)">JOHN DAY LOCK AND DAM</text>
<text x="815.4" y="490.8" transform="rotate(-90 815.4 490.8)">SUBMERGED TRAVELING SCREENS</text>
<text x="849.9" y="509.5" transform="rotate(-90 849.9 509.5)">M:\Engineering\Staff\Mariscal Arellano\013. FY25\003. STS New Start Documents\Replaceable Tracks\2nd Design\Replaceable Tracks.idw</text>
<text x="850.2" y="537.2" transform="rotate(-90 850.2 537.2)">DESIGN FILE:</text>
<text x="193.4" y="545.8">DATE PLOTTED:</text>
<text x="228.6" y="545.6">12/5/2025</text>
<text x="496.9" y="545.8">USERNAME:</text>
<text x="648.7" y="546">SHEET NAME:</text>
</g>
<g font-size="3.3">
<text x="802.6" y="44">US Army Corps</text>
<text x="802.6" y="47.6">of Engineers</text>
<text x="802.6" y="51.1">Portland District</text>
</g>
<g font-size="2.8">
<text x="839.8" y="73.7" transform="rotate(-90 839.8 73.7)">APPR.</text>
<text x="839.8" y="93" transform="rotate(-90 839.8 93)">DATE</text>
<text x="839.8" y="180.5" transform="rotate(-90 839.8 180.5)">DESCRIPTION</text>
<text x="839.8" y="255.3" transform="rotate(-90 839.8 255.3)">MARK</text>
<text x="803.2" y="304.2" transform="rotate(-90 803.2 304.2)">DATE:</text>
<text x="811.7" y="304.2" transform="rotate(-90 811.7 304.2)">SOLICITATION NO.:</text>
<text x="820" y="304.2" transform="rotate(-90 820 304.2)">CONTRACT NO.:</text>
<text x="828.2" y="304.2" transform="rotate(-90 828.2 304.2)">DRAWING NUMBER:</text>
<text x="811.7" y="325" transform="rotate(-90 811.7 325)">CKD BY:</text>
<text x="828.2" y="325" transform="rotate(-90 828.2 325)">PLOT DATE:</text>
<text x="831.7" y="325" transform="rotate(-90 831.7 325)">12/5/2025</text>
<text x="836.1" y="329" transform="rotate(-90 836.1 329)">FILE NAME:</text>
<text x="803.5" y="344.8" transform="rotate(-90 803.5 344.8)">DESIGNED BY:</text>
<text x="807" y="343.9" transform="rotate(-90 807 343.9)">ADRIAN MARISCAL ARELLANO</text>
<text x="811.7" y="344.8" transform="rotate(-90 811.7 344.8)">DWN BY:</text>
<text x="815.2" y="344.8" transform="rotate(-90 815.2 344.8)">G2ODJAAM</text>
<text x="820" y="344.8" transform="rotate(-90 820 344.8)">SUBMITTED BY:</text>
<text x="828.2" y="344.8" transform="rotate(-90 828.2 344.8)">PLOT SCALE:</text>
<text x="831.7" y="344.8" transform="rotate(-90 831.7 344.8)">1 / 3</text>
<text x="836.5" y="344.8" transform="rotate(-90 836.5 344.8)">SIZE:</text>
<text x="840" y="344.8" transform="rotate(-90 840 344.8)">ANSI-D</text>
<text x="520.7" y="545.8">G2ODJAAM</text>
</g>
<text font-size="2.6" x="839.8" y="329" transform="rotate(-90 839.8 329)">Replaceable Tracks.idw</text>
<text font-size="1.7" x="823.2" y="46.5">®</text>
</svg>
